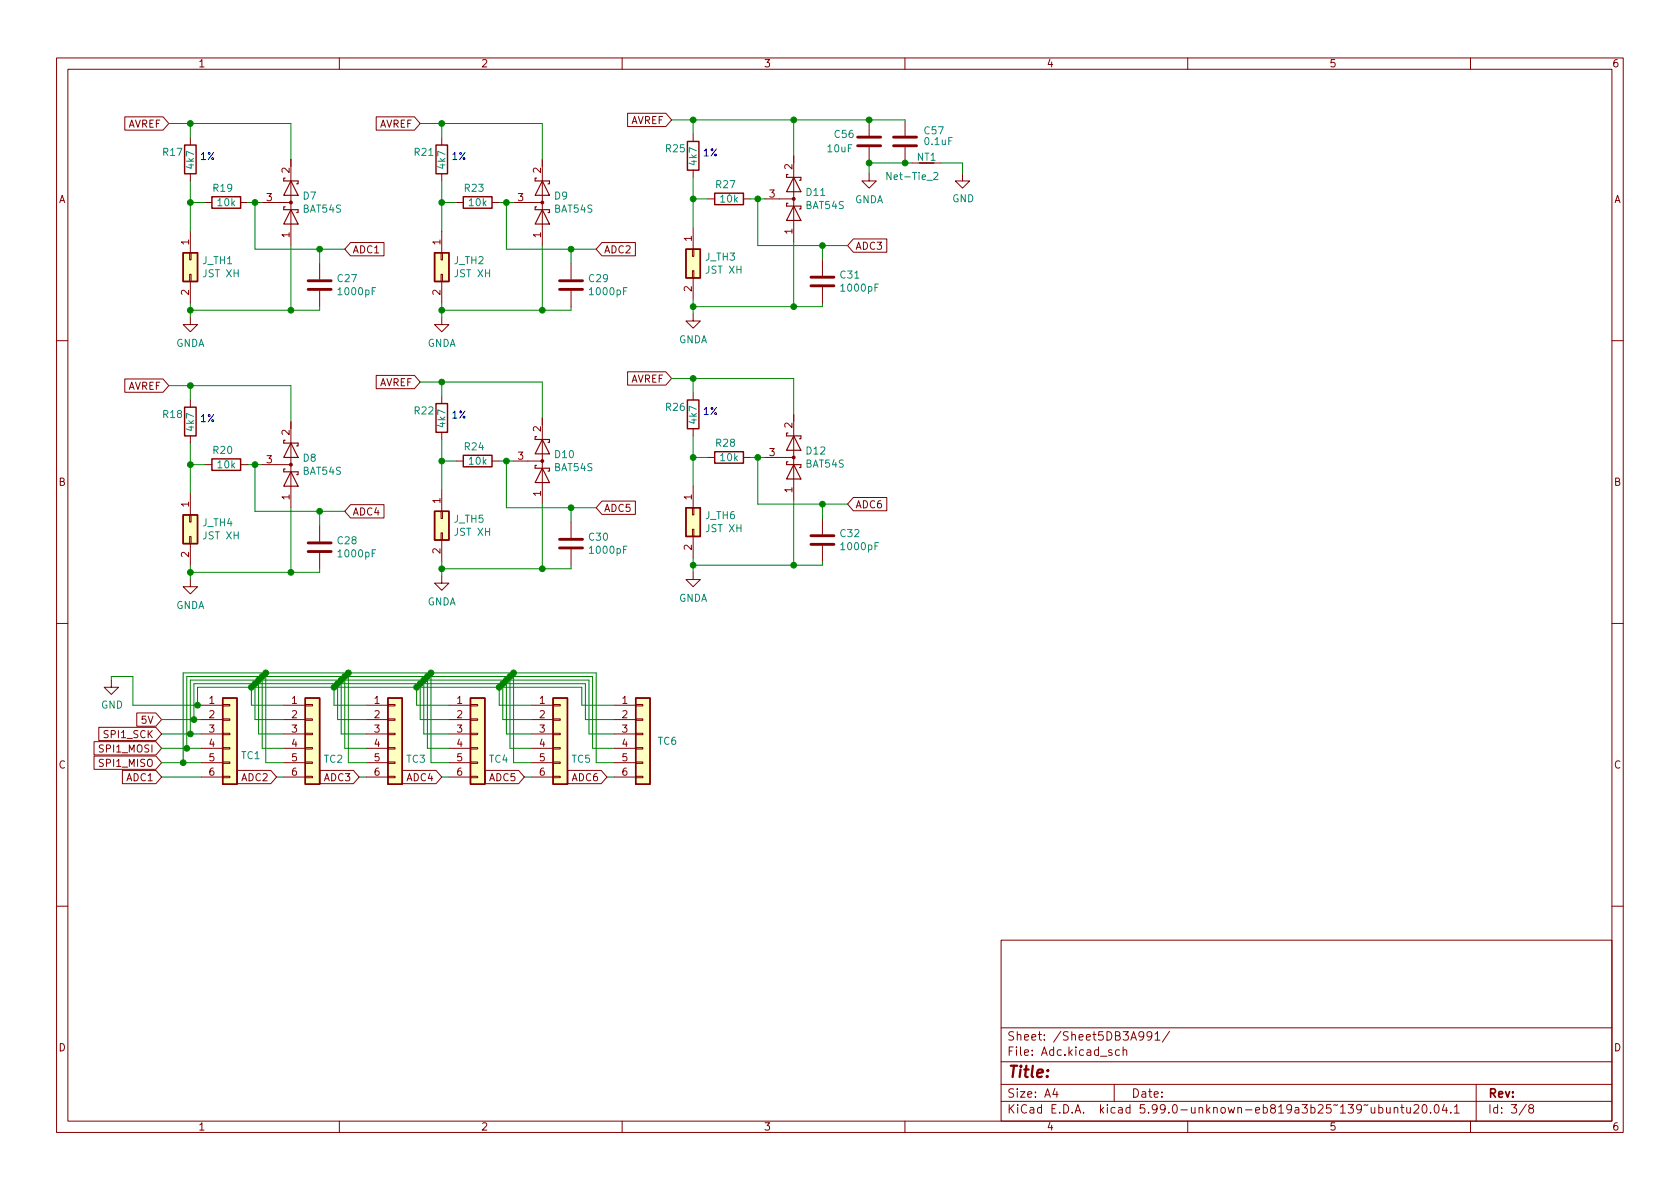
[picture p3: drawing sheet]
<svg xmlns="http://www.w3.org/2000/svg" width="297mm" height="210mm" viewBox="0 0 297 210" stroke-linecap="round" stroke-linejoin="round" font-family="sans-serif">
<g fill="none" stroke="#840000" stroke-width=".18">
<path d="M10 10.2h277v190.1h-277zM12 12.2h273v186.1h-273zM60 10.2v2M110 10.2v2M160 10.2v2M210 10.2v2M260 10.2v2M22.1 20.7h6.7l1 1.1-1 1.2h-6.7zM33.7 24.4v1.2M33.7 30.7v1.3M36.2 35.8h1.3M42.5 35.8h1.3"/>
<path d="M46.4 35.8h5M51.4 28.2v15.2M66.5 20.7h6.8l1 1.1-1 1.2h-6.8zM78.1 24.4v1.2M78.1 30.7v1.3M80.6 35.8h1.3M87 35.8h1.3M90.8 35.8h5.1M95.9 28.2v15.2M111 20h6.7l1 1.2-1 1.2h-6.7zM122.6 23.7v1.3M122.6 30.1v1.3"/>
<path d="M125.1 35.2h1.3M131.4 35.2h1.3M135.3 35.2h5M140.3 27.6v15.2M153.7 30.7v1.3h1.2l-1.2 1.3-1.3-1.3h1.3M153.7 21.2v2.8M153.7 26v2.8M160 21.2v2.8M160 26v2.8M161.3 28.8h5.1M170.2 30.7v1.3h1.2l-1.2 1.3-1.3-1.3h1.3M33.5 44.7h.3v1.3h-.3z"/>
<path d="M33.5 48.5h.3v1.3h-.3zM33.7 56.1v1.3h1.2l-1.2 1.3-1.3-1.3h1.3M33.7 40.9v3.8M33.7 49.8v3.8M56.5 46.6v2.8M56.5 51.4v2.8M62 42.9h5.9v2.3h-5.9l-1-1.1zM78 44.7h.2v1.3h-.2zM78 48.5h.2v1.3h-.2zM78.1 56.1v1.3h1.3l-1.3 1.3-1.3-1.3h1.3M78.1 40.9v3.8M78.1 49.8v3.8"/>
<path d="M101 46.6v2.8M101 51.4v2.8M106.4 42.9h5.9v2.3h-5.9l-1-1.1zM122.4 44.1h.3v1.2h-.3zM122.4 47.9h.3v1.2h-.3zM122.6 55.5v1.3h1.2l-1.2 1.2-1.3-1.2h1.3M122.6 40.3v3.8M122.6 49.1v3.9M145.4 46v2.8M145.4 50.8v2.8M150.9 42.3h5.9v2.3h-5.9l-1-1.2zM10 60.2h2"/>
<path d="M22.1 67h6.7l1 1.2-1 1.2h-6.7zM33.7 70.7v1.3M33.7 77.1v1.3M51.4 74.5v15.3M66.5 66.4h6.8l1 1.2-1 1.1h-6.8zM78.1 70.1v1.3M78.1 76.4v1.3M95.9 73.9v15.2M111 65.7h6.7l1 1.2-1 1.2h-6.7zM122.6 69.5v1.2M122.6 75.8v1.3M140.3 73.3v15.2"/>
<path d="M285 60.2h2M33.5 91.1h.3v1.2h-.3zM33.5 94.9h.3v1.2h-.3zM33.7 87.2v3.9M33.7 96.1v3.8M36.2 82.2h1.3M42.5 82.2h1.3M46.4 82.2h5M56.5 93v2.8M56.5 97.8v2.8M62 89.2h5.9v2.4h-5.9l-1-1.2zM78 90.4h.2v1.3h-.2z"/>
<path d="M78 94.2h.2v1.3h-.2zM78.1 86.6v3.8M78.1 95.5v3.8M80.6 81.5h1.3M87 81.5h1.3M90.8 81.5h5.1M101 92.3v2.8M101 97.1v2.8M106.4 88.6h5.9v2.4h-5.9l-1-1.2zM122.4 89.8h.3v1.3h-.3zM122.4 93.6h.3v1.3h-.3zM122.6 86v3.8"/>
<path d="M122.6 94.9v3.8M125.1 80.9h1.3M131.4 80.9h1.3M135.3 80.9h5M145.4 91.7v2.8M145.4 96.5v2.8M150.9 88h5.9v2.3h-5.9l-1-1.2zM10 110.2h2M33.7 102.5v1.3h1.2l-1.2 1.2-1.3-1.2h1.3M78.1 101.8v1.3h1.3l-1.3 1.3-1.3-1.3h1.3M122.6 101.2v1.3h1.2l-1.2 1.3-1.3-1.3h1.3M285 110.2h2"/>
<path d="M16.6 131.2h11l1 1.1-1 1.2h-11zM16.6 133.7h11l1 1.2-1 1.1h-11zM17.5 128.6h10.1l1 1.2-1 1.2h-10.1zM19.7 120.3v1.2h1.3l-1.3 1.3-1.3-1.3h1.3M21.6 136.2h6l1 1.2-1 1.2h-6zM24.2 126.1h3.4l1 1.1-1 1.2h-3.4zM35.6 124.7h3.8M35.6 127.2h3.8M35.6 129.8h3.8M35.6 132.3h3.8M35.6 134.9h3.8M35.6 137.4h3.8"/>
<path d="M39.4 137.3h1.2v.2h-1.2zM39.4 134.7h1.2v.3h-1.2zM39.4 132.2h1.2v.3h-1.2zM39.4 129.7h1.2v.2h-1.2zM39.4 127.1h1.2v.3h-1.2zM39.4 124.6h1.2v.2h-1.2zM42 136.2h5.9l1 1.2-1 1.2h-5.9zM50.2 124.7h3.8M50.2 127.2h3.8M50.2 129.8h3.8M50.2 132.3h3.8M50.2 134.9h3.8"/>
<path d="M50.2 137.4h3.8M54 137.3h1.2v.2h-1.2zM54 134.7h1.2v.3h-1.2zM54 132.2h1.2v.3h-1.2zM54 129.7h1.2v.2h-1.2zM54 127.1h1.2v.3h-1.2zM54 124.6h1.2v.2h-1.2zM56.6 136.2h5.9l1 1.2-1 1.2h-5.9zM64.8 124.7h3.8M64.8 127.2h3.8M64.8 129.8h3.8M64.8 132.3h3.8"/>
<path d="M64.8 134.9h3.8M64.8 137.4h3.8M68.6 137.3h1.2v.2h-1.2zM68.6 134.7h1.2v.3h-1.2zM68.6 132.2h1.2v.3h-1.2zM68.6 129.7h1.2v.2h-1.2zM68.6 127.1h1.2v.3h-1.2zM68.6 124.6h1.2v.2h-1.2zM71.2 136.2h5.9l1 1.2-1 1.2h-5.9zM79.4 124.7h3.8M79.4 127.2h3.8M79.4 129.8h3.8"/>
<path d="M79.4 132.3h3.8M79.4 134.9h3.8M79.4 137.4h3.8M83.2 137.3h1.3v.2h-1.3zM83.2 134.7h1.3v.3h-1.3zM83.2 132.2h1.3v.3h-1.3zM83.2 129.7h1.3v.2h-1.3zM83.2 127.1h1.3v.3h-1.3zM83.2 124.6h1.3v.2h-1.3zM85.8 136.2h5.9l1 1.2-1 1.2h-5.9zM94 124.7h3.8M94 127.2h3.8"/>
<path d="M94 129.8h3.8M94 132.3h3.8M94 134.9h3.8M94 137.4h3.8M97.8 137.3h1.3v.2h-1.3zM97.8 134.7h1.3v.3h-1.3zM97.8 132.2h1.3v.3h-1.3zM97.8 129.7h1.3v.2h-1.3zM97.8 127.1h1.3v.3h-1.3zM97.8 124.6h1.3v.2h-1.3zM100.4 136.2h5.9l1 1.2-1 1.2h-5.9zM108.6 124.7h3.8"/>
<path d="M108.6 127.2h3.8M108.6 129.8h3.8M108.6 132.3h3.8M108.6 134.9h3.8M108.6 137.4h3.8M112.4 137.3h1.3v.2h-1.3zM112.4 134.7h1.3v.3h-1.3zM112.4 132.2h1.3v.3h-1.3zM112.4 129.7h1.3v.2h-1.3zM112.4 127.1h1.3v.3h-1.3zM112.4 124.6h1.3v.2h-1.3zM10 160.2h2"/>
<path d="M177 166.3h108v32h-108zM285 160.2h2M60 198.3v2M110 198.3v2M160 198.3v2M177 194.8h108M177 191.8h108M177 187.8h108M177 181.8h108M186.5 192.5l-.4 1h1M186.9 193v1M196.6 185.7l-.4-.1-.2 .2 .1 .3 .5 .1v.4h-.6"/>
<path d="M197 191.8v3M197.9 185.7l-.4-.1-.3 .3v.4l.2 .3h.5M198.6 185.8l.2-.2 .3 .1 .1 .9M198.6 185.1v1.5M202.2 183.1l-.3 .3-.4-.1-.1-.2 .1-.6 .4-.1 .2 .2a.99 .99 0 0 1-.3 1.3h-.3M203.6 183.1l-.2 .3h-.3l-.3-.3 .1-.6 .5-.1 .2 .2a.99 .99 0 0 1-.4 1.3h-.3M204.2 182.9l.4-.5v1.5M204.2 183.9h.9M206.8 182.4l-1.3 1.9M210 198.3v2M243.8 195.9l.4-.1 .3 .3v.4l-.1 .3h-.6M243.8 195.3v1.5"/>
<path d="M245.1 195.8l.1 1h.4l.2-.1M245.8 195.8v1M246.5 196l.2-.2 .4 .1v.9M246.5 195.8v1M247.6 195.8h.6M247.9 195.3v1.3l.3 .2M248.7 195.8l.1 1h.3l.3-.1M249.4 195.8v1M250 195.5l.6-.2 .2 .2 .1 .3-1 1h1M251.6 195.4l.2-.1a.81 .81 0 0 1 .6 .7 .81 .81 0 0 1-.3 .8h-.2a.81 .81 0 0 1-.5-.6 .81 .81 0 0 1 .2-.8zM252.9 196.7v.1M253.8 195.4l.1-.1a.81 .81 0 0 1 .6 .7 .81 .81 0 0 1-.3 .8h-.1a.81 .81 0 0 1-.6-.6 .81 .81 0 0 1 .3-.8z"/>
<path d="M255.4 195.3l-.4 1h.9M255.7 195.8v1M256.5 196.7v.1M257.1 195.8l.5-.5v1.5M257.1 196.8h.9M260 198.3v2M261 191.8v6.5M269.9 195.3l-1.3 1.9M270.6 196l-.3-.3 .1-.2 .2-.2 .4 .1 .2 .2-.1 .2-.7 .2-.1 .3v.2l.3 .3h.4l.2-.3-.1-.4-.2-.1"/>
</g>
<g fill="#ffffc2" stroke="#ffffc2" stroke-width=".18">
<path d="M54 123.4h2.5v15.3h-2.5z"/>
<path d="M68.6 123.4h2.5v15.3h-2.5z"/>
<path d="M83.2 123.4h2.5v15.3h-2.5z"/>
<path d="M76.8 44.7h2.6v5.1h-2.6z"/>
<path d="M76.8 90.4h2.6v5.1h-2.6z"/>
<path d="M121.3 44.1h2.5v5h-2.5z"/>
<path d="M32.4 44.7h2.5v5.1h-2.5z"/>
<path d="M121.3 89.8h2.5v5.1h-2.5z"/>
<path d="M112.4 123.4h2.5v15.3h-2.5z"/>
<path d="M97.8 123.4h2.5v15.3h-2.5z"/>
<path d="M32.4 91.1h2.5v5h-2.5z"/>
<path d="M39.4 123.4h2.5v15.3h-2.5z"/>
</g>
<g fill="none" stroke="#840000" stroke-width=".25">
<path d="M32.6 25.6h2.1v5.1h-2.1zM37.5 34.8h5v2h-5zM77.1 25.6h2v5.1h-2zM81.9 34.8h5.1v2h-5.1zM121.5 25h2.1v5.1h-2.1zM126.4 34.2h5v2h-5zM32.4 44.7h2.5v5.1h-2.5zM76.8 44.7h2.6v5.1h-2.6zM121.3 44.1h2.5v5h-2.5zM32.6 72h2.1v5.1h-2.1zM77.1 71.4h2v5h-2zM121.5 70.7h2.1v5.1h-2.1z"/>
<path d="M126.4 79.9h5v2h-5zM32.4 91.1h2.5v5h-2.5zM37.5 81.1h5v2.1h-5zM76.8 90.4h2.6v5.1h-2.6zM81.9 80.5h5.1v2h-5.1zM121.3 89.8h2.5v5.1h-2.5zM39.4 123.4h2.5v15.3h-2.5zM54 123.4h2.5v15.3h-2.5zM68.6 123.4h2.5v15.3h-2.5zM83.2 123.4h2.5v15.3h-2.5zM97.8 123.4h2.5v15.3h-2.5zM112.4 123.4h2.5v15.3h-2.5z"/>
</g>
<g fill="#840000" stroke="#840000" stroke-width=".18">
<circle cx="51.4" cy="35.8" r=".25"/>
<circle cx="95.9" cy="81.5" r=".25"/>
<circle cx="95.9" cy="35.8" r=".25"/>
<circle cx="51.4" cy="82.2" r=".25"/>
<circle cx="140.3" cy="80.9" r=".25"/>
<circle cx="140.3" cy="35.2" r=".25"/>
</g>
<g fill="none" stroke="#840000" stroke-width=".2">
<path d="M50.4 36.6h-.2v.5h2.5v.5h-.2M50.4 31.5h-.2v.5h2.5v.5h-.2M51.4 37.1l1.3 2.5h-2.5zM51.4 32l1.3 2.5h-2.5zM94.9 36.6h-.3v.5h2.6v.5h-.3M94.9 31.5h-.3v.5h2.6v.5h-.3M95.9 37.1l1.3 2.5h-2.6zM95.9 32l1.3 2.5h-2.6zM139.3 35.9h-.2v.5h2.5v.6h-.2M139.3 30.9h-.2v.5h2.5v.5h-.2M140.3 36.4l1.3 2.6h-2.5zM140.3 31.4l1.3 2.5h-2.5z"/>
<path d="M50.4 77.8h-.2v.6h2.5v.5h-.2M51.4 78.4l1.3 2.5h-2.5zM94.9 77.2h-.3v.5h2.6v.5h-.3M95.9 77.7l1.3 2.6h-2.6zM139.3 76.6h-.2v.5h2.5v.5h-.2M140.3 77.1l1.3 2.5h-2.5zM50.4 82.9h-.2v.5h2.5v.5h-.2M51.4 83.4l1.3 2.6h-2.5zM94.9 82.3h-.3v.5h2.6v.5h-.3M95.9 82.8l1.3 2.5h-2.6zM139.3 81.7h-.2v.5h2.5v.5h-.2M140.3 82.2l1.3 2.5h-2.5z"/>
</g>
<g fill="none" stroke="#840000" stroke-width=".51">
<path d="M151.6 25.8h4.1M151.6 24.3h4.1M158 25.8h4.1M158 24.3h4.1M54.5 51.2h4M54.5 49.7h4M98.9 51.2h4.1M98.9 49.7h4.1M143.4 50.5h4M143.4 49h4M54.5 97.5h4M54.5 96h4"/>
<path d="M98.9 96.9h4.1M98.9 95.4h4.1M143.4 96.3h4M143.4 94.7h4"/>
</g>
<path d="M157.5 30.5v1.3l-.7-1.3v1.3M165.1 30.6l.5-.1 .2 .4-.8 .9h.8" fill="none" stroke="#008484" stroke-width=".18"/>
<g fill="none" stroke="#008400" stroke-width=".18">
<path d="M29.8 21.8h21.6v6.4M33.7 35.8h2.5M33.7 21.8v2.6M33.7 32v8.9M43.8 35.8h2.6M45.1 35.8v8.3h15.9M74.3 21.8h21.6v6.4M78.1 35.8h2.5M78.1 21.8v2.6M78.1 32v8.9M88.3 35.8h2.5M89.5 35.8v8.3h15.9"/>
<path d="M118.7 21.2h41.3M122.6 21.2v2.5M122.6 31.4v8.9M122.6 35.2h2.5M132.7 35.2h2.6M134 35.2v8.2h15.9M140.3 21.2v6.4M161.3 28.8h-7.6v1.9M166.4 28.8h3.8v1.9M33.7 53.6v2.5M51.4 43.4v11.5M56.5 54.2v.7h-22.8"/>
<path d="M56.5 44.1v2.5M78.1 53.6v2.5M95.9 43.4v11.5M101 44.1v2.5M101 54.2v.7h-22.9M122.6 53v2.5M140.3 42.8v11.4M145.4 43.4v2.6M145.4 53.6v.6h-22.8M29.8 68.2h21.6v6.3M33.7 68.2v2.5M33.7 78.4v8.8"/>
<path d="M74.3 67.6h21.6v6.3M78.1 67.6v2.5M78.1 77.7v8.9M118.7 66.9h21.6v6.4M122.6 66.9v2.6M122.6 77.1v8.9M33.7 99.9v2.6M33.7 82.2h2.5M43.8 82.2h2.6M45.1 82.2v8.2h15.9M51.4 89.8v11.4M56.5 90.4v2.6"/>
<path d="M78.1 99.3v2.5M78.1 81.5h2.5M88.3 81.5h2.5M89.5 81.5v8.3h15.9M95.9 89.1v11.5M101 99.9v.7h-22.9M101 89.8v2.5M122.6 80.9h2.5M122.6 98.7v2.5M132.7 80.9h2.6M134 80.9v8.2h15.9M140.3 88.5v11.4"/>
<path d="M145.4 99.3v.6h-22.8M145.4 89.1v2.6M46.4 119.6v12.7h3.8M47 119v15.9h3.2M56.5 100.6v.6h-22.8M61 119.6v12.7h3.8M61.6 119v15.9h3.2M75.6 119.6v12.7h3.8M76.2 119v15.9h3.2M90.2 119.6v12.7h3.8M90.8 119v15.9h3.2M19.7 120.3v-.7h3.8v5.1h12.1"/>
<path d="M28.6 134.9h7M28.6 132.3h7M28.6 129.8h7M28.6 127.2h7M28.6 137.4h7M32.4 134.9v-15.9h73v15.9h3.2M33 132.3v-12.7h71.8v12.7h3.8M33.7 129.8v-9.5h70.4v9.5h4.5M34.3 127.2v-6.3h69.2v6.3h5.1M34.9 124.7v-3.2h68v3.2h5.7M44.4 121.5v3.2h5.8M45.1 120.9v6.3h5.1"/>
<path d="M45.7 120.3v9.5h4.5M48.9 137.4h1.3M59.1 121.5v3.2h5.7M59.7 120.9v6.3h5.1M60.3 120.3v9.5h4.5M63.5 137.4h1.3M73.7 121.5v3.2h5.7M74.3 120.9v6.3h5.1M74.9 120.3v9.5h4.5M78.1 137.4h1.3M88.3 121.5v3.2h5.7M88.9 120.9v6.3h5.1"/>
<path d="M89.5 120.3v9.5h4.5M92.7 137.4h1.3M107.3 137.4h1.3"/>
</g>
<g fill="#008400" stroke="#008400" stroke-width=".18">
<circle cx="44.5" cy="121.5" r=".51"/>
<circle cx="45.1" cy="120.9" r=".51"/>
<circle cx="45.7" cy="120.3" r=".51"/>
<circle cx="46.4" cy="119.6" r=".51"/>
<circle cx="47" cy="119" r=".51"/>
<circle cx="75.6" cy="119.6" r=".51"/>
<circle cx="76.2" cy="119" r=".51"/>
<circle cx="78.1" cy="100.6" r=".51"/>
<circle cx="60.3" cy="120.3" r=".51"/>
<circle cx="78.1" cy="81.5" r=".51"/>
<circle cx="89.5" cy="81.5" r=".51"/>
<circle cx="95.9" cy="100.6" r=".51"/>
<circle cx="45.1" cy="82.2" r=".51"/>
<circle cx="59.1" cy="121.5" r=".51"/>
<circle cx="59.7" cy="120.9" r=".51"/>
<circle cx="61" cy="119.6" r=".51"/>
<circle cx="61.6" cy="119" r=".51"/>
<circle cx="73.7" cy="121.5" r=".51"/>
<circle cx="74.3" cy="120.9" r=".51"/>
<circle cx="88.3" cy="121.5" r=".51"/>
<circle cx="88.9" cy="120.9" r=".51"/>
<circle cx="90.2" cy="119.6" r=".51"/>
<circle cx="90.8" cy="119" r=".51"/>
<circle cx="74.9" cy="120.3" r=".51"/>
<circle cx="89.5" cy="120.3" r=".51"/>
<circle cx="34.9" cy="124.7" r=".51"/>
<circle cx="32.4" cy="134.9" r=".51"/>
<circle cx="33" cy="132.3" r=".51"/>
<circle cx="33.7" cy="129.8" r=".51"/>
<circle cx="34.3" cy="127.2" r=".51"/>
<circle cx="33.7" cy="101.2" r=".51"/>
<circle cx="51.4" cy="101.2" r=".51"/>
<circle cx="56.5" cy="90.4" r=".51"/>
<circle cx="33.7" cy="54.9" r=".51"/>
<circle cx="33.7" cy="68.2" r=".51"/>
<circle cx="33.7" cy="82.2" r=".51"/>
<circle cx="51.4" cy="54.9" r=".51"/>
<circle cx="140.3" cy="99.9" r=".51"/>
<circle cx="122.6" cy="66.9" r=".51"/>
<circle cx="122.6" cy="80.9" r=".51"/>
<circle cx="122.6" cy="99.9" r=".51"/>
<circle cx="134" cy="80.9" r=".51"/>
<circle cx="145.4" cy="89.1" r=".51"/>
<circle cx="33.7" cy="35.8" r=".51"/>
<circle cx="45.1" cy="35.8" r=".51"/>
<circle cx="78.1" cy="21.8" r=".51"/>
<circle cx="78.1" cy="35.8" r=".51"/>
<circle cx="33.7" cy="21.8" r=".51"/>
<circle cx="56.5" cy="44.1" r=".51"/>
<circle cx="78.1" cy="54.9" r=".51"/>
<circle cx="78.1" cy="67.6" r=".51"/>
<circle cx="95.9" cy="54.9" r=".51"/>
<circle cx="89.5" cy="35.8" r=".51"/>
<circle cx="101" cy="44.1" r=".51"/>
<circle cx="101" cy="89.8" r=".51"/>
<circle cx="122.6" cy="35.2" r=".51"/>
<circle cx="122.6" cy="54.2" r=".51"/>
<circle cx="140.3" cy="54.2" r=".51"/>
<circle cx="134" cy="35.2" r=".51"/>
<circle cx="122.6" cy="21.2" r=".51"/>
<circle cx="140.3" cy="21.2" r=".51"/>
<circle cx="153.7" cy="21.2" r=".51"/>
<circle cx="153.7" cy="28.8" r=".51"/>
<circle cx="145.4" cy="43.4" r=".51"/>
<circle cx="160" cy="28.8" r=".51"/>
</g>
<text font-size="2.8" fill="#840000" x="178" y="190.6">Title:</text>
<g font-size="2.1" fill="#840000">
<text x="178" y="184">Sheet: /Sheet5DB3A991/</text>
<text x="178" y="186.7">File: Adc.kicad_sch</text>
<text x="178" y="196.9">KiCad E.D.A. kicad 5.99.0-unknown-eb819a3b25~139~ubuntu20.04.1</text>
<text x="178" y="194.1">Size: A4</text>
<text x="200" y="194.1">Date:</text>
<text x="263" y="194.1">Rev:</text>
<text x="263" y="196.9">Id: 3/8</text>
</g>
<g font-size="1.8" fill="#840000">
<text x="35" y="11.9">1</text>
<text x="85" y="11.9">2</text>
<text x="135" y="11.9">3</text>
<text x="185" y="11.9">4</text>
<text x="235" y="11.9">5</text>
<text x="285" y="11.9">6</text>
<text x="22.5" y="22.6">AVREF</text>
<text x="67" y="22.6">AVREF</text>
<text x="111.4" y="21.9">AVREF</text>
<text x="140.1" y="30" transform="rotate(-90 140.1 30)">2</text>
<text x="10.3" y="35.9">A</text>
<text x="47.1" y="35.6">3</text>
<text x="51.2" y="30.6" transform="rotate(-90 51.2 30.6)">2</text>
<text x="91.6" y="35.6">3</text>
<text x="95.6" y="30.6" transform="rotate(-90 95.6 30.6)">2</text>
<text x="136" y="34.9">3</text>
<text x="285.3" y="35.9">A</text>
<text x="140.1" y="41.4" transform="rotate(-90 140.1 41.4)">1</text>
<text x="33.4" y="43.3" transform="rotate(-90 33.4 43.3)">1</text>
<text x="51.2" y="42" transform="rotate(-90 51.2 42)">1</text>
<text x="62.3" y="44.8">ADC1</text>
<text x="77.9" y="43.3" transform="rotate(-90 77.9 43.3)">1</text>
<text x="95.6" y="42" transform="rotate(-90 95.6 42)">1</text>
<text x="106.7" y="44.8">ADC2</text>
<text x="122.3" y="42.7" transform="rotate(-90 122.3 42.7)">1</text>
<text x="151.2" y="44.2">ADC3</text>
<text x="33.4" y="52.2" transform="rotate(-90 33.4 52.2)">2</text>
<text x="77.9" y="52.2" transform="rotate(-90 77.9 52.2)">2</text>
<text x="122.3" y="51.5" transform="rotate(-90 122.3 51.5)">2</text>
<text x="22.5" y="68.9">AVREF</text>
<text x="67" y="68.3">AVREF</text>
<text x="111.4" y="67.6">AVREF</text>
<text x="51.2" y="76.9" transform="rotate(-90 51.2 76.9)">2</text>
<text x="95.6" y="76.3" transform="rotate(-90 95.6 76.3)">2</text>
<text x="140.1" y="75.7" transform="rotate(-90 140.1 75.7)">2</text>
<text x="47.1" y="81.9">3</text>
<text x="91.6" y="81.3">3</text>
<text x="136" y="80.6">3</text>
<text x="10.3" y="85.9">B</text>
<text x="33.4" y="89.6" transform="rotate(-90 33.4 89.6)">1</text>
<text x="51.2" y="88.4" transform="rotate(-90 51.2 88.4)">1</text>
<text x="77.9" y="89" transform="rotate(-90 77.9 89)">1</text>
<text x="95.6" y="87.7" transform="rotate(-90 95.6 87.7)">1</text>
<text x="122.3" y="88.4" transform="rotate(-90 122.3 88.4)">1</text>
<text x="140.1" y="87.1" transform="rotate(-90 140.1 87.1)">1</text>
<text x="151.2" y="89.9">ADC6</text>
<text x="285.3" y="85.9">B</text>
<text x="62.3" y="91.1">ADC4</text>
<text x="106.7" y="90.5">ADC5</text>
<text x="33.4" y="98.5" transform="rotate(-90 33.4 98.5)">2</text>
<text x="77.9" y="97.9" transform="rotate(-90 77.9 97.9)">2</text>
<text x="122.3" y="97.3" transform="rotate(-90 122.3 97.3)">2</text>
<text x="37" y="124.5">1</text>
<text x="51.6" y="124.5">1</text>
<text x="66.2" y="124.5">1</text>
<text x="80.8" y="124.5">1</text>
<text x="95.4" y="124.5">1</text>
<text x="110" y="124.5">1</text>
<text x="18.7" y="130.5">SPI1_SCK</text>
<text x="25.1" y="128">5V</text>
<text x="37" y="127">2</text>
<text x="37" y="129.5">3</text>
<text x="51.6" y="127">2</text>
<text x="51.6" y="129.5">3</text>
<text x="66.2" y="127">2</text>
<text x="66.2" y="129.5">3</text>
<text x="80.8" y="127">2</text>
<text x="80.8" y="129.5">3</text>
<text x="95.4" y="127">2</text>
<text x="95.4" y="129.5">3</text>
<text x="110" y="127">2</text>
<text x="110" y="129.5">3</text>
<text x="10.3" y="135.9">C</text>
<text x="17.9" y="133.1">SPI1_MOSI</text>
<text x="17.9" y="135.6">SPI1_MISO</text>
<text x="37" y="132.1">4</text>
<text x="37" y="134.6">5</text>
<text x="37" y="137.2">6</text>
<text x="51.6" y="132.1">4</text>
<text x="51.6" y="134.6">5</text>
<text x="51.6" y="137.2">6</text>
<text x="66.2" y="132.1">4</text>
<text x="66.2" y="134.6">5</text>
<text x="66.2" y="137.2">6</text>
<text x="80.8" y="132.1">4</text>
<text x="80.8" y="134.6">5</text>
<text x="80.8" y="137.2">6</text>
<text x="95.4" y="132.1">4</text>
<text x="95.4" y="134.6">5</text>
<text x="95.4" y="137.2">6</text>
<text x="110" y="132.1">4</text>
<text x="110" y="134.6">5</text>
<text x="110" y="137.2">6</text>
<text x="285.3" y="135.9">C</text>
<text x="22.4" y="138.1">ADC1</text>
<text x="42.7" y="138.1">ADC2</text>
<text x="57.4" y="138.1">ADC3</text>
<text x="72" y="138.1">ADC4</text>
<text x="86.6" y="138.1">ADC5</text>
<text x="101.2" y="138.1">ADC6</text>
<text x="10.3" y="185.9">D</text>
<text x="285.3" y="185.9">D</text>
<text x="35" y="199.9">1</text>
<text x="85" y="199.9">2</text>
<text x="135" y="199.9">3</text>
<text x="185" y="199.9">4</text>
<text x="235" y="199.9">5</text>
<text x="285" y="199.9">6</text>
</g>
<g font-size="1.8" fill="#008484">
<text x="163.5" y="23.7">C57</text>
<text x="28.9" y="27.6">R17</text>
<text x="34.3" y="29.8" transform="rotate(-90 34.3 29.8)">4k7</text>
<text x="73.3" y="27.6">R21</text>
<text x="78.7" y="29.8" transform="rotate(-90 78.7 29.8)">4k7</text>
<text x="117.8" y="26.9">R25</text>
<text x="123.2" y="29.1" transform="rotate(-90 123.2 29.1)">4k7</text>
<text x="146.4" y="26.9">10uF</text>
<text x="147.6" y="24.4">C56</text>
<text x="162.2" y="28.4">NT1</text>
<text x="163.6" y="25.6">0.1uF</text>
<text x="37.7" y="33.9">R19</text>
<text x="53.6" y="35.3">D7</text>
<text x="82.2" y="33.9">R23</text>
<text x="98.1" y="35.3">D9</text>
<text x="126.6" y="33.3">R27</text>
<text x="127.4" y="35.8">10k</text>
<text x="142.6" y="34.6">D11</text>
<text x="151.1" y="35.9">GNDA</text>
<text x="157.3" y="31.8">Net-Tie_2</text>
<text x="168.3" y="35.8">GND</text>
<text x="38.5" y="36.4">10k</text>
<text x="53.6" y="37.6">BAT54S</text>
<text x="83" y="36.4">10k</text>
<text x="98" y="37.6">BAT54S</text>
<text x="142.5" y="37">BAT54S</text>
<text x="35.8" y="46.7">J_TH1</text>
<text x="80.3" y="46.7">J_TH2</text>
<text x="124.7" y="46.1">J_TH3</text>
<text x="36" y="49">JST XH</text>
<text x="59.7" y="49.9">C27</text>
<text x="60" y="52.2">1000pF</text>
<text x="80.4" y="49">JST XH</text>
<text x="104.2" y="49.9">C29</text>
<text x="104.5" y="52.2">1000pF</text>
<text x="124.9" y="48.4">JST XH</text>
<text x="148.6" y="49.2">C31</text>
<text x="148.9" y="51.6">1000pF</text>
<text x="31.1" y="61.3">GNDA</text>
<text x="75.5" y="61.3">GNDA</text>
<text x="120" y="60.7">GNDA</text>
<text x="28.9" y="73.9">R18</text>
<text x="34.3" y="76.1" transform="rotate(-90 34.3 76.1)">4k7</text>
<text x="73.3" y="73.3">R22</text>
<text x="78.7" y="75.5" transform="rotate(-90 78.7 75.5)">4k7</text>
<text x="117.8" y="72.6">R26</text>
<text x="123.2" y="74.9" transform="rotate(-90 123.2 74.9)">4k7</text>
<text x="37.7" y="80.3">R20</text>
<text x="38.5" y="82.8">10k</text>
<text x="53.6" y="83.9">BAT54S</text>
<text x="53.6" y="81.6">D8</text>
<text x="82.2" y="79.6">R24</text>
<text x="83" y="82.2">10k</text>
<text x="98" y="83.3">BAT54S</text>
<text x="98.2" y="81">D10</text>
<text x="126.6" y="79">R28</text>
<text x="127.4" y="81.5">10k</text>
<text x="142.5" y="82.7">BAT54S</text>
<text x="142.6" y="80.4">D12</text>
<text x="35.8" y="93.1">J_TH4</text>
<text x="36" y="95.4">JST XH</text>
<text x="80.3" y="92.4">J_TH5</text>
<text x="80.4" y="94.7">JST XH</text>
<text x="104.2" y="95.6">C30</text>
<text x="124.7" y="91.8">J_TH6</text>
<text x="124.9" y="94.1">JST XH</text>
<text x="148.6" y="95">C32</text>
<text x="59.7" y="96.2">C28</text>
<text x="60" y="98.5">1000pF</text>
<text x="104.5" y="97.9">1000pF</text>
<text x="148.9" y="97.3">1000pF</text>
<text x="31.1" y="107.7">GNDA</text>
<text x="75.5" y="107">GNDA</text>
<text x="120" y="106.4">GNDA</text>
<text x="17.8" y="125.3">GND</text>
<text x="116.3" y="131.7">TC6</text>
<text x="42.7" y="134.2">TC1</text>
<text x="57.3" y="134.9">TC2</text>
<text x="71.9" y="134.9">TC3</text>
<text x="86.5" y="134.9">TC4</text>
<text x="101.1" y="134.9">TC5</text>
</g>
<g font-size="1.8" fill="#0000c2">
<text x="35.5" y="28.3">1%</text>
<text x="80" y="28.3">1%</text>
<text x="124.4" y="27.6">1%</text>
<text x="35.5" y="74.6">1%</text>
<text x="80" y="74">1%</text>
<text x="124.4" y="73.4">1%</text>
</g>
</svg>
